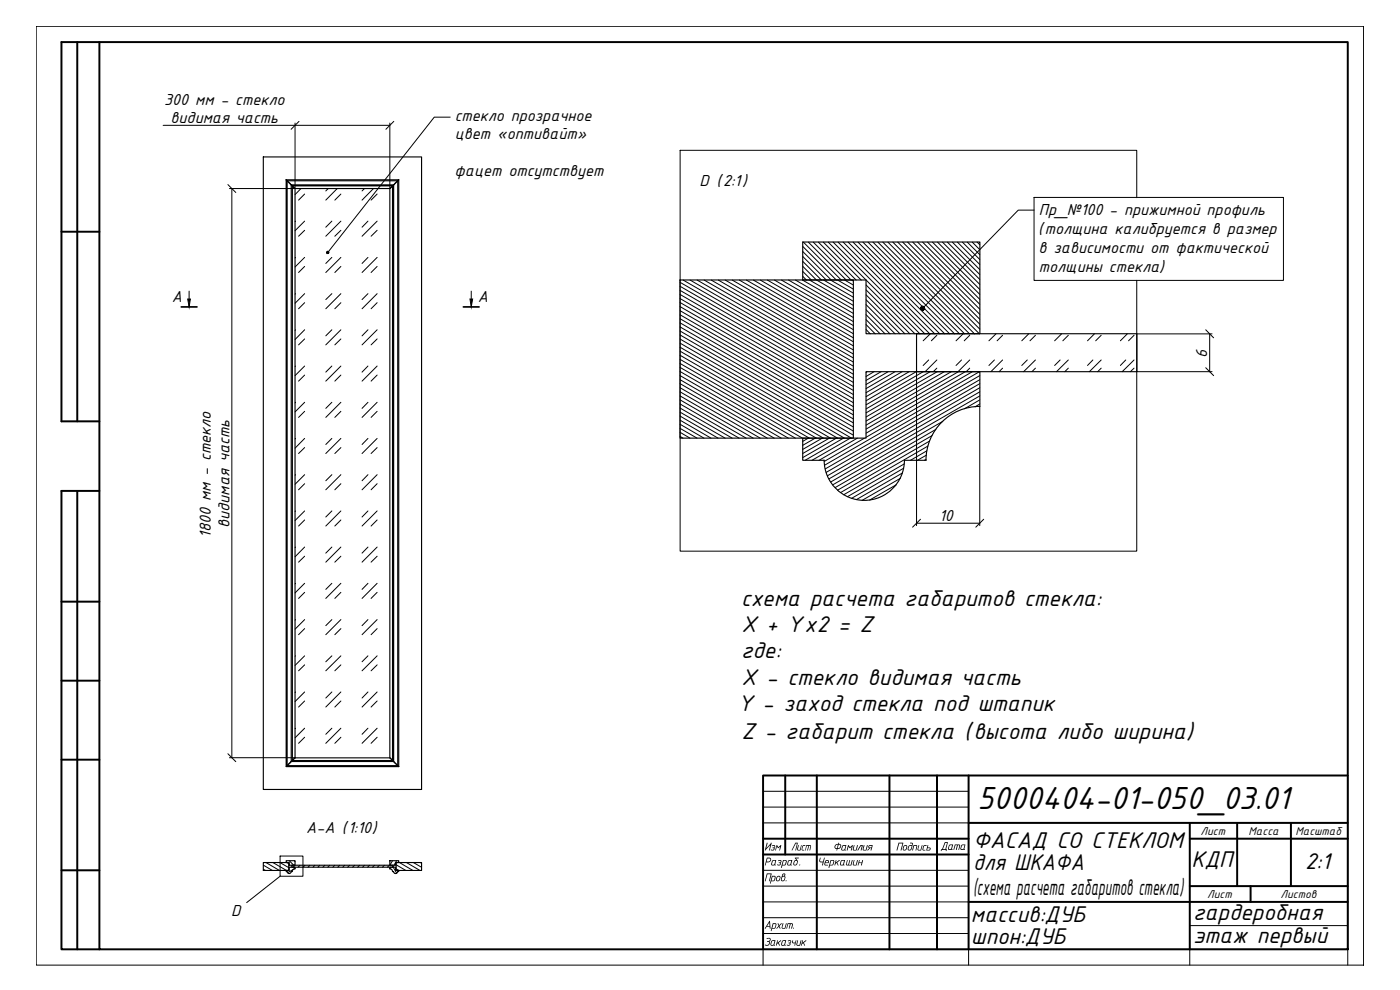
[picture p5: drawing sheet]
<svg xmlns="http://www.w3.org/2000/svg" width="420mm" height="297mm" viewBox="0 0 420 297" stroke-linecap="round" stroke-linejoin="round" font-family="sans-serif">
<g fill="none" stroke="#000" stroke-width=".34">
<path d="M79 47.1h47.5v189.8h-47.5zM85.9 53.9l.3 .3h33.2l.3-.3M85.9 53.9h33.8M85.9 53.9v176.1l.3-.3v-175.5M85.9 53.9l.3 .3M86.2 54.2l1.5 1.6M86.2 54.2l1.2 1.2v173.1M87.7 55.8l.8 .8M87.7 55.8v172.4M88.5 56.6v170.8M88.5 56.6h28.5M117 56.6v170.8l.8 .8-.8-.8h-28.5"/>
<path d="M117.8 55.8l-.8 .8M118.1 55.5v173l-.3-.3v-172.4M118.1 55.5l-1.1 1.1M118.1 55.5h-30.7l.3 .3h30.1M118.1 55.5l-.3 .3M119.4 54.2l-1.3 1.3M119.4 54.2v175.5l.3 .3M119.7 53.9v176.1M119.7 53.9l-.3 .3M240.9 72.6h53.2v27.5h-34.2v-16.1h-19zM204.1 84h52v47.5h-52zM275.1 100.1h66.1v11.4h-66.1z"/>
<path d="M247.3 138.1a12 12 0 0 0 12.1 12 12 12 0 0 0 12-12M271.5 138.1h6.4M294.1 121.9a16.2 16.2 0 0 0-16.2 16.2M294.1 122v-10.5h-34.2v20h-19v6.6h6.5M87.4 228.5l-1.2 1.2M87.4 228.5l.3-.3h30.1l.3 .3zM87.7 228.2l-.3 .3M88.5 227.4l-.8 .8M118.1 228.5l1.3 1.2M119.4 229.7h-33.2l-.3 .3h33.8M119.4 229.7l.3 .3M79 258.8h7.6v2.4h-7.6z"/>
<path d="M85.9 258.2h2.6v1.4h-1.7v-.8h-.9zM87.6 259.6h30.4v.6h-30.4zM117 258.2h2.7v.6h-1v.8h-1.7zM118.9 258.8h7.6v2.4h-7.6zM88.5 260.7a.83 .83 0 0 0-.8 .8h-.3a.61 .61 0 0 1-.6 .6 .61 .61 0 0 1-.6-.6h-.3v-.3h.9v-1h1.7v.5M117 260.7a.83 .83 0 0 1 .8 .8h.3M117 260.7v-.5h1.7v1h1v.3h-.3M118.1 261.5a.61 .61 0 0 0 .6 .6 .61 .61 0 0 0 .6-.6"/>
</g>
<g fill="none" stroke="#000" stroke-width=".3">
<path d="M10.9 7.9h398.3v281.7h-398.3zM229 237.4h61.7M404.5 232.7v56.9M229 242.2h61.7M229 246.9h61.7M229 261.1h61.7M229 265.9h61.7M229 270.6h61.7M229 275.4h61.7M357.1 277.7h47.4M229 280.1h61.7M290.7 284.8v4.8"/>
<path d="M357.1 284.8v4.8M404.5 284.8h-175.5v4.8"/>
</g>
<g fill="none" stroke="#000" stroke-width=".59">
<path d="M23.2 12.6v113.8M29.8 12.6h374.7v272.2h-374.7zM29.8 12.6h-11.4v113.8h11.4M18.4 69.5h11.4M23.2 147.3v137.5M29.8 147.3h-11.4v137.5h11.4M18.4 180.5h11.4M18.4 204.2h11.4M18.4 227.9h11.4M235.7 232.7v23.7M245.1 232.7v52.1M266.9 232.7v52.1"/>
<path d="M281.2 232.7v52.1M290.7 232.7v52.1M404.5 232.7h-175.5v52.1M229 251.6h61.7M229 256.4h61.7M290.7 246.9h113.8M357.1 251.6h47.4M357.1 246.9v37.9M371.3 246.9v19M387.4 246.9v19M18.4 261.1h11.4M290.7 270.6h113.8"/>
<path d="M357.1 265.9h47.4M375.3 265.9v4.7"/>
</g>
<g fill="#000">
<path d="M233 253.6h.2l.4 .6 .9-.6-.5 1.6-.2-.1 .3-1.1-.6 .5-.3-.5-.3 1.2h-.3zM242 253.6l1.4 .1-.3 1.5-.2-.1 .2-1.3h-.3l-.4 1.4-.1-.1 .3-1.3h-.5l-.3 1.4-.2-.1zM254.2 258.1h.2l-.3 1.1 .2 .3h.2l.5-1.5 .1 .2-.3 1.3h.5l.3-1.4h.3l-.4 1.6-1.6-.1zM256.2 258.1l.3 .1-.3 1 .2 .3h.5l.3-1.4h.3l-.5 1.6h-.8l-.3-.3zM257.8 258.1h.2l-.1 .7h.7l.2-.7h.2l-.4 1.6-.2-.1 .2-.6h-.8l-.2 .6h-.2zM258.2 253.6h.7l-.4 1.6-.2-.1 .3-1.3h-.2l-1 1.4zM259.2 253.6l.2 .1-.2 1.2 .6 .1 .4-1.4h.2l-.4 1.6h-.8l-.3-.3zM275.7 253.6h.2l-.3 1.1 .1 .3h.6l.3-1.4h.2l-.4 1.6-1-.2zM277.1 253.8l.3-.3 .7 .1-.8 .4-.2 .9 .6 .1v.2l-.9-.2zM234.9 277.1l.2-.1-.3 1.4h.7l.4-1.4h.2l-.4 1.7-1.1-.2zM236.4 277h1.3l.2 .2-.3 1.5-.2-.2 .3-1.2h-.4l-.4 1.4-.2-.2 .4-1.2h-.6l-.3 1.3h-.2zM236.4 282.3l.7-.2 .3 .2v.4l-.3 .2 .1 .5-.3 .3-.8-.1 .1-.2 .6 .1 .2-.4-.4-.3 .6-.3-.1-.2-.6 .2z"/>
<path d="M237.8 282.2l.2-.1v.7h.6l.2-.6 .2-.1-.5 1.7 .1-.7h-.7l-.2-.3zM239.3 282.2l.2-.1-.2 1.4h.6l.4-1.3h.2l-.5 1.6h-.7l-.3-.3zM240.8 282.2l.2-.1-.2 .8 1-.8 .2 .1-.8 .6 .4 .8-.1 .2-.4-.8-.4 .2-.1 .5h-.2z"/>
<path d="M236.8 258.3l-.3 1 .4 .2 .3-.2 .3-1.1zM236.6 258.2l1.2-.1-.4 1.2 .2 .4h-1.1l-.3-.2z"/>
<path d="M238.5 257.4h1.3l-.1 .2h-.8l.6 1-.3 .8-.5 .3-.4-.1-.2-.3 .3-1.1 .6-.2zM238.6 258.4l-.3 .9 .3 .2 .4-.2 .2-.9z"/>
<path d="M260.7 253.8l1.2-.3-.4 1.7-.2-.1 .1-.6h-.3l-.8 .7 .5-.7-.2-.2zM260.9 253.8l-.1 .4 .7 .1 .1-.5z"/>
<path d="M278.4 253.6h.2l-.1 .7h.6l.2 .2v.4l-.4 .3h-.9zM278.4 254.5l-.2 .5 .8-.1v-.4z"/>
<path d="M288.8 253.6l-.4 1.1 .6 .1 .5-1.2zM288.5 253.5l1.2-.1-.2 1.6-1.2-.1z"/>
</g>
<path d="M54.4 92.1h4.7M139.1 92.1h4.7" fill="none" stroke="#000" stroke-width=".51"/>
<path d="M204.1 45.1h137.1v120.3h-137.1zM56.8 87.3v2.4M141.4 87.3v2.4M84.1 256.9h6.8v6h-6.8zM84.1 262.9l-10.1 7.9" fill="none" stroke="#000" stroke-width=".3"/>
<path d="M56.3 89.7h.8l-.3 2.4zM141 89.7h.8l-.4 2.4z" fill="#000" stroke="#000" stroke-width=".3"/>
<g fill="#000" stroke="#000" stroke-width=".3">
<path d="M98.1 75.6v.2l.3-.1zM98.1 75.8l.3-.1-.2 .3z"/>
<path d="M98.4 75.7l-.2 .3h.2zM98.4 75.7l.2 .3h-.2zM98.4 75.7l.2 .3 .1-.3z"/>
<path d="M98.5 75.5l-.1 .2h.3zM98.3 75.5h.2l-.1 .2zM98.1 75.6l.3 .1-.1-.2z"/>
<path d="M276.9 92.5l-.4 .4 .2 .2zM276.9 92.5l.2 .6h-.4zM276.9 92.5l.2 .6 .2-.2z"/>
<path d="M276.5 92.1l-.2 .2 .6 .2zM276.3 92.3l.6 .2-.6 .2zM276.3 92.7l.2 .2 .4-.4z"/>
<path d="M276.9 92.5l.4 .4 .2-.3zM276.9 92.5l.5-.2 .1 .3zM276.9 92.5l.5-.2-.1-.2z"/>
<path d="M277 91.9l-.1 .6 .4-.4zM276.7 91.9h.3l-.1 .6zM276.5 92.1l.4 .4-.2-.6z"/>
</g>
<path d="M89.7 36.4l-2.3 2.4M118.2 36.4l-2.4 2.4M135.1 35.2h-4.8l-31.9 40.5M68.4 55.4l2.4 2.4M310.3 59.2h74.9v24.9h-74.9zM310.3 63h-4.7l-28.7 29.5M361.9 98.9l2.3 2.5M361.9 110.3l2.3 2.4M276.3 155.8l-2.4 2.4M295.2 155.8l-2.4 2.4M68.4 226.2l2.4 2.3" fill="none" stroke="#000" stroke-width=".3"/>
<g fill="none" stroke="#000" stroke-width=".3">
<path d="M90.3 56.6l-1.8 1.8M91.4 58.2l-1.8 1.8M98.5 56.6l-.7 .7M101.2 56.6l-3.4 3.4M102.3 58.2l-1.8 1.8M109.4 56.6l-.7 .7M112.1 56.6l-3.4 3.4M113.2 58.2l-1.8 1.8M88.7 66.4l-.2 .1M88.7 77.2l-.2 .2M91.4 66.4l-2.9 2.8M91.4 77.2l-2.9 2.9"/>
<path d="M91.4 69.1l-1.8 1.8M91.4 79.9l-1.8 1.9M99.6 66.4l-1.8 1.8M99.6 77.2l-1.8 1.9M102.3 69.1l-1.8 1.8M102.3 79.9l-1.8 1.9M102.3 66.4l-4.5 4.5M102.3 77.2l-4.5 4.6M110.4 66.4l-1.7 1.8M110.4 77.2l-1.7 1.9M113.2 69.1l-1.8 1.8M113.2 79.9l-1.8 1.9"/>
<path d="M113.2 66.4l-4.5 4.5M113.2 77.2l-4.5 4.6M88.7 88.1l-.2 .2M88.7 98.9l-.2 .2M91.4 88.1l-2.9 2.9M91.4 98.9l-2.9 3M91.4 90.8l-1.8 1.8M99.6 88.1l-1.8 1.8M99.6 98.9l-1.8 1.9M102.3 90.8l-1.8 1.8M102.3 88.1l-4.5 4.5M102.3 98.9l-4.5 4.6"/>
<path d="M110.4 88.1l-1.7 1.8M110.4 98.9l-1.7 1.9M113.2 90.8l-1.8 1.8M113.2 88.1l-4.5 4.5M113.2 98.9l-4.5 4.6M88.7 109.8l-.2 .2M91.4 109.8l-2.9 2.9M91.4 101.7l-1.8 1.8M91.4 112.5l-1.8 1.9M99.6 109.8l-1.8 1.8M102.3 101.7l-1.8 1.8M102.3 112.5l-1.8 1.9"/>
<path d="M102.3 109.8l-4.5 4.6M110.4 109.8l-1.7 1.8M113.2 101.7l-1.8 1.8M113.2 112.5l-1.8 1.9M113.2 109.8l-4.5 4.6M88.7 120.7l-.2 .2M88.7 131.5l-.2 .2M91.4 120.7l-2.9 2.9M91.4 131.5l-2.9 3M91.4 123.4l-1.8 1.8M91.4 134.3l-1.8 1.8M99.6 120.7l-1.8 1.8"/>
<path d="M99.6 131.5l-1.8 1.9M102.3 123.4l-1.8 1.8M102.3 134.3l-1.8 1.8M102.3 120.7l-4.5 4.5M102.3 131.5l-4.5 4.6M110.4 120.7l-1.7 1.8M110.4 131.5l-1.7 1.9M113.2 123.4l-1.8 1.8M113.2 134.3l-1.8 1.8M113.2 120.7l-4.5 4.5M113.2 131.5l-4.5 4.6M88.7 142.4l-.2 .2"/>
<path d="M88.7 153.3l-.2 .2M91.4 142.4l-2.9 2.9M91.4 153.3l-2.9 2.9M91.4 145.1l-1.8 1.9M91.4 156l-1.8 1.8M99.6 142.4l-1.8 1.8M99.6 153.3l-1.8 1.8M102.3 145.1l-1.8 1.9M102.3 156l-1.8 1.8M102.3 142.4l-4.5 4.6M102.3 153.3l-4.5 4.5M110.4 142.4l-1.7 1.8"/>
<path d="M110.4 153.3l-1.7 1.8M113.2 145.1l-1.8 1.9M113.2 156l-1.8 1.8M113.2 142.4l-4.5 4.6M113.2 153.3l-4.5 4.5M88.7 164.1l-.2 .2M88.7 175l-.2 .2M91.4 164.1l-2.9 3M91.4 175l-2.9 2.9M91.4 166.9l-1.8 1.8M91.4 177.7l-1.8 1.8M99.6 164.1l-1.8 1.9"/>
<path d="M99.6 175l-1.8 1.8M102.3 166.9l-1.8 1.8M102.3 177.7l-1.8 1.8M102.3 164.1l-4.5 4.6M102.3 175l-4.5 4.5M110.4 164.1l-1.7 1.9M110.4 175l-1.7 1.8M113.2 166.9l-1.8 1.8M113.2 177.7l-1.8 1.8M113.2 164.1l-4.5 4.6M113.2 175l-4.5 4.5M88.7 185.9l-.2 .2"/>
<path d="M88.7 196.8l-.2 .1M91.4 185.9l-2.9 2.9M91.4 196.8l-2.9 2.9M91.4 188.6l-1.8 1.8M91.4 199.5l-1.8 1.8M99.6 185.9l-1.8 1.8M99.6 196.8l-1.8 1.8M102.3 188.6l-1.8 1.8M102.3 199.5l-1.8 1.8M102.3 185.9l-4.5 4.5M102.3 196.8l-4.5 4.5M110.4 185.9l-1.7 1.8"/>
<path d="M110.4 196.8l-1.7 1.8M113.2 188.6l-1.8 1.8M113.2 199.5l-1.8 1.8M113.2 185.9l-4.5 4.5M113.2 196.8l-4.5 4.5M88.7 207.6l-.2 .2M88.7 218.5l-.2 .2M91.4 207.6l-2.9 2.9M91.4 218.5l-2.9 2.9M91.4 210.3l-1.8 1.8M99.6 207.6l-1.8 1.8M99.6 218.5l-1.8 1.8"/>
<path d="M102.3 210.3l-1.8 1.8M102.3 207.6l-4.5 4.5M102.3 218.5l-4.5 4.5M110.4 207.6l-1.7 1.8M110.4 218.5l-1.7 1.8M113.2 210.3l-1.8 1.8M113.2 207.6l-4.5 4.5M113.2 218.5l-4.5 4.5M91.4 221.2l-1.8 1.8M102.3 221.2l-1.8 1.8M113.2 221.2l-1.8 1.8"/>
</g>
<path d="M49 37.6h68M88.5 36.9v19.7h-19.6M117 36.9v19.7M69.6 56.6v170.7M275.1 111.5v46.2M341.2 111.5h22.6M341.2 100.2h22.6M363 100.2v11.3M294 122v35.7M275.1 157h18.9M68.9 227.3h19.6" fill="none" stroke="#000" stroke-width=".3"/>
<g fill="none" stroke="#000" stroke-width=".3">
<path d="M240.9 75.5l8.6 8.5M240.9 78.4l5.6 5.6M240.9 73.9l10.1 10.1M240.9 76.9l7.1 7.1M240.9 79.9l4.2 4.1M241.1 72.7l11.4 11.3M242.6 72.7l11.4 11.3M244.1 72.7l11.4 11.3M245.6 72.7l11.3 11.3M247.1 72.7l11.4 11.3M248.6 72.7l27.5 27.5M250 72.7l27.6 27.5"/>
<path d="M251.5 72.7l27.5 27.5M253.1 72.7l27.4 27.5M254.5 72.7l27.6 27.5M256 72.7l27.5 27.5M257.5 72.7l27.5 27.5M259 72.7l27.5 27.5M260.5 72.7l27.5 27.5M262 72.7l27.5 27.5M263.5 72.7l27.5 27.5M265 72.7l27.5 27.5M266.5 72.7l27.4 27.5M268 72.7l26 26"/>
<path d="M269.4 72.7l24.6 24.6M270.9 72.7l23.1 23.1M272.4 72.7l21.6 21.6M273.9 72.7l20.1 20.1M275.4 72.7l18.6 18.6M276.9 72.7l17.1 17.1M278.4 72.7l15.6 15.6M279.9 72.7l14.1 14.1M281.4 72.7l12.6 12.6M282.9 72.7l11.1 11.1M284.3 72.7l9.7 9.7M285.8 72.7l8.2 8.2"/>
<path d="M287.3 72.7l6.7 6.6M288.8 72.7l5.2 5.2M290.3 72.7l3.7 3.7M291.8 72.7l2.2 2.2M293.3 72.7l.7 .7M204.1 99.3l52 30M204.1 98.1l52 30M204.1 96.9l52 30M204.1 95.6l52 30.1M204.1 94.5l52 30M204.1 93.2l52 30M204.1 92l52 30"/>
<path d="M204.1 90.8l52 30M204.1 89.6l52 30M204.1 88.4l52 30M204.1 87.1l52 30.1M204.1 85.9l52 30.1M204.1 84.7l52 30M205 84l51.1 29.5M207.1 84l49 28.3M209.2 84l46.9 27.1M211.4 84l44.7 25.9M213.5 84l42.6 24.6M215.6 84l40.5 23.4"/>
<path d="M217.7 84l38.4 22.2M219.8 84l36.3 21M221.9 84l34.2 19.8M224 84l32.1 18.5M226.1 84l30 17.4M228.2 84l27.9 16.1M230.3 84l25.8 14.9M232.4 84l23.7 13.7M234.6 84l21.5 12.5M236.7 84l19.4 11.3M238.7 84l17.4 10M240.9 84l15.2 8.8"/>
<path d="M240.9 82.9l1.1 1.1M240.9 81.4l2.6 2.6M243 84l13.1 7.6M245.1 84l11 6.4M247.2 84l8.9 5.2M249.3 84l6.8 3.9M251.4 84l4.7 2.8M253.5 84l2.6 1.5M255.6 84l.5 .3M259.9 94.4l5.7 5.8M259.9 89.9l10.2 10.3M259.9 85.5l14.7 14.7"/>
<path d="M259.9 97.4l2.8 2.8M259.9 92.9l7.2 7.3M259.9 88.4l11.7 11.8M259.9 95.9l4.2 4.3M259.9 91.4l8.7 8.8M259.9 98.9l1.3 1.3M259.9 87l13.2 13.2M204.1 109.1l38.8 22.4M204.1 107.8l40.9 23.7M204.1 106.6l43 24.9M204.1 105.4l45.1 26.1M204.1 104.2l47.3 27.3"/>
<path d="M204.1 100.5l52 30.1M204.1 103l49.3 28.5M204.1 101.7l51.5 29.8M204.1 110.3l36.7 21.2M204.1 120l19.8 11.5M204.1 118.8l21.9 12.7M204.1 117.6l24.1 13.9M204.1 116.3l26.2 15.2M204.1 115.1l28.3 16.4M204.1 113.9l30.4 17.6M204.1 112.7l32.5 18.8M204.1 111.5l34.6 20"/>
<path d="M260.2 111.5l-.3 .2M262.3 111.5l-2.4 1.5M264.4 111.5l-4.5 2.6M266.6 111.5l-6.7 3.9M268.6 111.5l-8.7 5.1M270.7 111.5l-10.8 6.3M272.9 111.5l-13 7.5M275 111.5l-15.1 8.7M277.1 111.5l-17.2 10M278.7 108l-1.6 1.7M279.2 111.5l-19.3 11.2M279.2 100.2l-2.1 2"/>
<path d="M281.2 110.5l-1.1 1M281.2 100.6l-1.7 1.6M281.2 108l-3.5 3.5M281.3 111.5l-21.4 12.4M283.4 111.5l-23.5 13.6M285.5 111.5l-25.6 14.8M287.6 111.5l-27.7 16.1M288.6 108l-1.7 1.7M289 100.2l-2.1 2M289.7 111.5l-29.8 17.2M291 110.5l-1 1M291 100.6l-1.6 1.6"/>
<path d="M291 108l-3.5 3.5M291.8 111.5l-31.9 18.5M293.9 111.5l-34 19.7M294 120l-4.5 2.7M294 116.3l-45.7 26.5M294 112.7l-46.5 26.9M294 117.6l-45.2 26.1M294 118.8l-44.7 25.8M294 113.9l-46.3 26.8M294 115.1l-46.1 26.6M298.4 108l-1.6 1.7M298.9 100.2l-2.1 2"/>
<path d="M300.9 100.6l-1.7 1.6M300.9 108l-3.5 3.5M300.9 110.5l-1.1 1M308.3 108l-1.7 1.7M308.7 100.2l-2.1 2M310.8 108l-3.6 3.5M310.8 110.5l-1.1 1M310.8 100.6l-1.7 1.6M318.2 108l-1.7 1.7M318.6 100.2l-2.1 2M320.6 110.5l-1 1M320.6 100.6l-1.6 1.6"/>
<path d="M320.6 108l-3.5 3.5M328 108l-1.6 1.7M328.5 100.2l-2.1 2M330.5 110.5l-1.1 1M330.5 100.6l-1.7 1.6M330.5 108l-3.6 3.5M337.8 108l-1.6 1.7M338.3 100.2l-2.1 2M340.3 110.5l-1.1 1M340.3 100.6l-1.6 1.6M340.3 108l-3.5 3.5M204.1 131l.9 .5"/>
<path d="M204.1 129.7l3 1.8M204.1 128.5l5.1 3M204.1 127.3l7.2 4.2M204.1 126.1l9.3 5.4M204.1 124.9l11.4 6.6M204.1 123.7l13.5 7.8M204.1 122.4l15.6 9.1M204.1 121.2l17.7 10.3M242.6 131.5l-1.7 .9M244.7 131.5l-3.8 2.1M246.8 131.5l-5.9 3.3M248.9 131.5l-8 4.6"/>
<path d="M251 131.5l-10.1 5.8M253.1 131.5l-11.5 6.6M255.2 131.5l-11.5 6.6M257.3 131.5l-11.5 6.6M259.4 131.5l-12 6.9M271.4 139.2l-17.1 9.8M277.9 137.9l-.5 .2M278 136.6l-2.7 1.5M278.2 135.3l-5 2.8M278.5 133.8l-25.3 14.6M279 132.3l-26.7 15.5M279.7 130.7l-28.3 16.4"/>
<path d="M280.9 128.8l-30.3 17.5M282.9 126.4l-33 19.1M294 121.2l-1.4 .9M269 145.4l-8 4.6M270.2 143.5l-11.5 6.6M270.8 141.9l-13.8 8M271.2 140.5l-15.6 9M79.1 259.6l2.7 1.6M79.8 258.8l4.1 2.4M81.9 258.8l4.1 2.4M84 258.8l2.6 1.5M85.9 258.8h.1"/>
<path d="M86.1 258.8l.5 .3M86.8 258.2l1.4 1.4M88.3 258.2l.2 .3M88.5 259.6l-.5 .6M90 259.6l-.6 .6M91.5 259.6l-.6 .6M93 259.6l-.6 .6M94.5 259.6l-.6 .6M96 259.6l-.6 .6M97.5 259.6l-.6 .6M99 259.6l-.6 .6M100.4 259.6l-.5 .6"/>
<path d="M101.9 259.6l-.5 .6M103.4 259.6l-.5 .6M104.9 259.6l-.6 .6M106.4 259.6l-.6 .6M107.9 259.6l-.6 .6M109.4 259.6l-.6 .6M110.9 259.6l-.6 .6M112.4 259.6l-.6 .6M113.9 259.6l-.6 .6M115.3 259.6l-.5 .6M116.8 259.6l-.5 .6M117.8 258.2l-.8 1.4"/>
<path d="M118 260l-.2 .2M118.9 259.5l3 1.7M119 258.2l-.8 1.4M119.9 258.8l4.1 2.4M122 258.8l4.1 2.4M124.1 258.8l2.4 1.4M126.2 258.8l.3 .2M79.1 260.8l.6 .4M87.1 260.2l-.2 .1M88.5 260.6l-2.2 1.2M117 260.5l.1 .2M118 260.2l1.1 1.8"/>
<path d="M118.9 260.7l.8 .5"/>
</g>
<path d="M310.5 59.5v24.4l74.5-24.4zM310.5 83.9l74.5-24.4v24.4z" fill="#fff" stroke="#fff" stroke-width=".3"/>
<text font-size="10.3" x="293.4" y="242.8">5000404-01-050_03.01</text>
<g font-size="7.4">
<text x="222.4" y="181.7">схема расчета габаритов стекла:</text>
<text x="222.5" y="189.6">X + Yх2 = Z</text>
<text x="222.4" y="197.5">где:</text>
<text x="222.5" y="205.4">X - стекло видимая часть</text>
<text x="221.4" y="213.3">Y - заход стекла под штапик</text>
<text x="222.5" y="221.7">Z - габарит стекла (высота либо ширина)</text>
<text x="292.1" y="254.5">ФАСАД СО СТЕКЛОМ</text>
<text x="292.1" y="261.2">для ШКАФА</text>
<text x="357.6" y="260.3">КДП</text>
<text x="391.7" y="260.6">2:1</text>
<text x="292.1" y="268.4">(схема расчета габаритов стекла)</text>
<text x="358" y="275.9">гардеробная</text>
<text x="291.4" y="276.7">массив:ДУБ</text>
<text x="291.4" y="283.3">шпон:ДУБ</text>
<text x="358" y="283.1">этаж первый</text>
</g>
<g font-size="5.2">
<text x="49.3" y="31.4">300 мм - стекло</text>
<text x="51.2" y="36.9">видимая часть</text>
<text x="136.5" y="36.3">стекло прозрачное</text>
<text x="136.5" y="41.8">цвет «оптивайт»</text>
<text x="136.4" y="52.9">фацет отсутствует</text>
<text x="209.9" y="55.9">D (2:1)</text>
<text x="311.8" y="64.4">Пр_№100 - прижимной профиль</text>
<text x="311.6" y="70.3">(толщина калибруется в размер</text>
<text x="311.7" y="75.9">в зависимости от фактической</text>
<text x="311.8" y="81.7">толщины стекла)</text>
<text x="51.6" y="90.6">A</text>
<text x="143.4" y="90.6">A</text>
<text x="362.3" y="107.4" transform="rotate(-90 362.3 107.4)">6</text>
<text x="63.3" y="161.4" transform="rotate(-90 63.3 161.4)">1800 мм - стекло</text>
<text x="68.9" y="158.3" transform="rotate(-90 68.9 158.3)">видимая часть</text>
<text x="281.9" y="156.3">10</text>
<text x="91.9" y="249.9">A-A (1:10)</text>
<text x="69.4" y="274.8">D</text>
</g>
<g font-size="3.7">
<text x="360.3" y="250.5">Лист</text>
<text x="374.7" y="250.5">Масса</text>
<text x="388.8" y="250.5">Масштаб</text>
<text x="229.3" y="255.2">Изм</text>
<text x="237.3" y="255.2">Лист</text>
<text x="249.9" y="255.2">Фамилия</text>
<text x="268.8" y="255.2">Подпись</text>
<text x="282.2" y="255">Дата</text>
<text x="229.3" y="259.7">Разраб</text>
<text x="239.6" y="259.7">.</text>
<text x="245.2" y="259.7">Черкашин</text>
<text x="229.3" y="264.4">Пров .</text>
<text x="362.3" y="269.4">Лист</text>
<text x="384.3" y="269.4">Листов</text>
<text x="229.3" y="278.7">Архит</text>
<text x="237.7" y="278.7">.</text>
<text x="229.2" y="283.8">Заказчик</text>
</g>
</svg>
